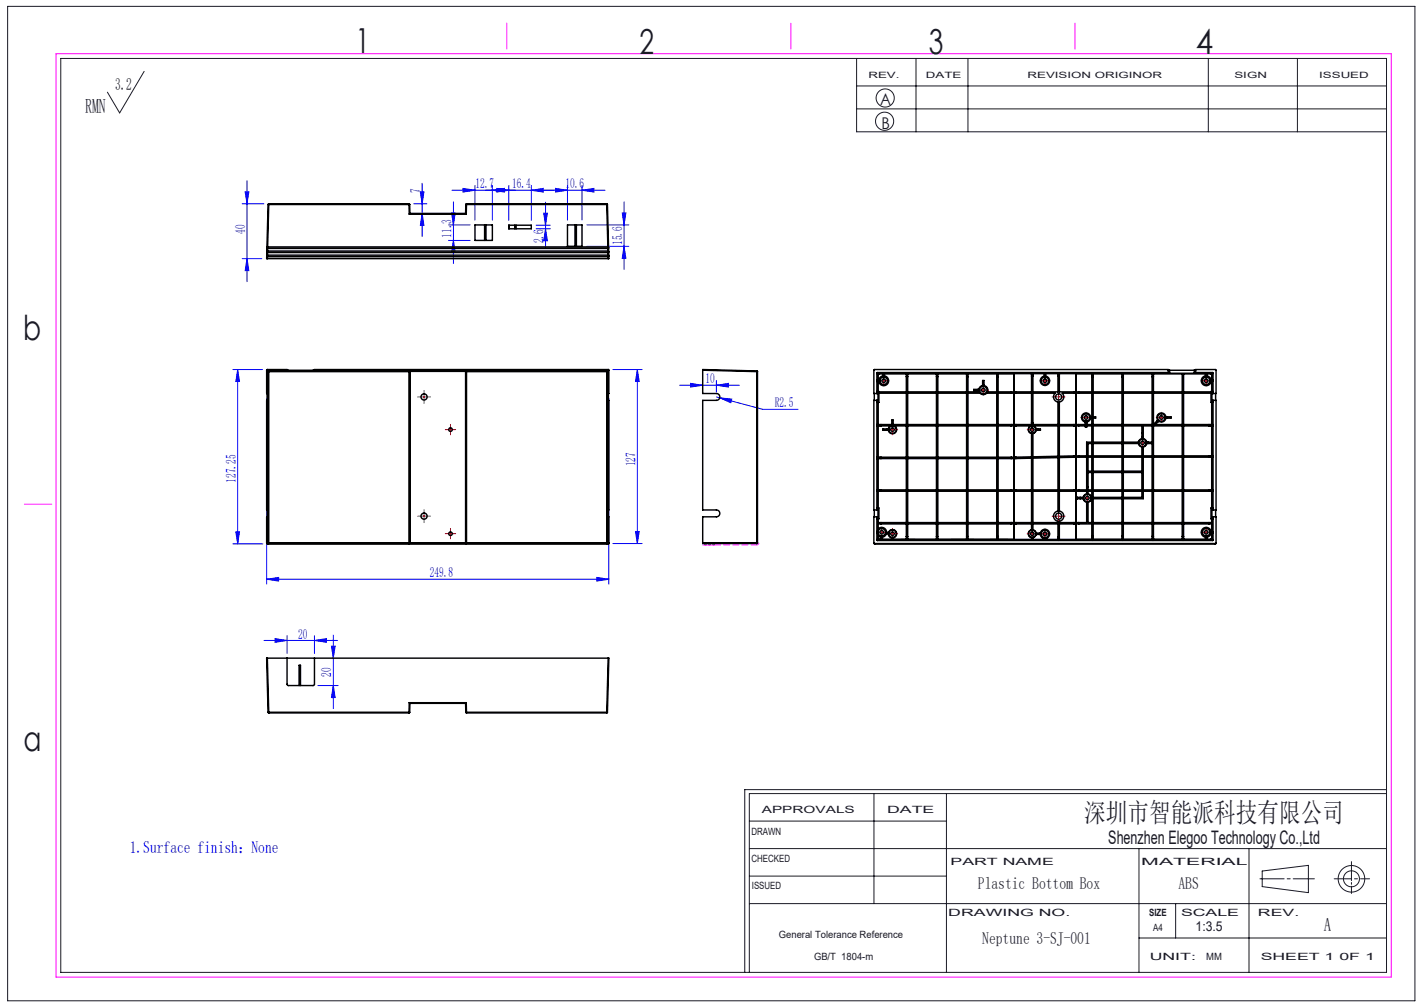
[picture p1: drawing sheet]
<svg xmlns="http://www.w3.org/2000/svg" width="297mm" height="210mm" viewBox="0 0 297 210" stroke-linecap="round" stroke-linejoin="round" font-family="sans-serif">
<g fill="none" stroke="#191924" stroke-width=".21">
<path d="M1.6 1.3h293.5v207.4h-293.5zM12.7 12.2h276.5v190.6h-276.5zM30.1 14.9l-5.1 8.6-2.6-4.3M178.7 12.2v15.3h110.5M178.7 17.9h110.5M191.1 12.2v15.3M201.9 12.2v15.3M252 12.2v15.3M270.6 12.2v15.3M178.7 22.7h110.5M156.3 177h132.9M156.3 171.2h41.1"/>
<path d="M182.3 165.5v22.9M197.4 165.5v37.3M237.6 177v25.8M260.5 177v25.8M281.9 179.7v4M289.2 165.5h-132.9v37.3M289.2 164.7h-133.9v38.1M156.3 188.4h132.9M156.3 182.7h41.1M237.6 195.6h51.6M245.2 188.4v7.2M262.8 183.3h5"/>
<path d="M263.3 181.6l9.6-1.1v5.7l-9.6-1.3zM268.5 183.3h.6M269.7 183.3h4.4M278.3 183.3h3.6M281.9 184v.4M281.9 184.8v1.5M282.5 183.3h.6M283.8 183.3h1.9"/>
<circle cx="184.5" cy="25.3" r="1.89"/>
<circle cx="184.6" cy="20.4" r="1.89"/>
<circle cx="281.9" cy="183.3" r="1.67"/>
<circle cx="281.9" cy="183.3" r="2.77"/>
</g>
<path d="M11.7 11.2h278.5v192.6h-278.5zM105.7 4.8v5.4M165 4.8v5.4M224.2 4.8v5.4M5.1 105.1h5.7" fill="none" stroke="#f0f" stroke-width=".21"/>
<path d="M157.8 113.6l.3-.1 .2-.3" fill="none" stroke="#f0f" stroke-width=".21" stroke-dasharray="1.3 .6" stroke-dashoffset=".3" stroke-linecap="butt"/>
<path d="M146.9 113.6h.5M147.7 113.6h.5M148.6 113.6h.5" fill="none" stroke="#f0f" stroke-width=".21" stroke-dasharray="1.3 .6" stroke-linecap="butt"/>
<g fill="none" stroke="#00f" stroke-width=".21">
<path d="M51.5 37.7v21M88 38.2v11.1M94.3 39.7h31.9M96.6 39.3l2.5 .4-2.5 .4zM99.1 38.7v7.2M102.7 39.7l2.5-.4v.8zM102.7 38.7v7.2M103.6 39.3l2.5 .4-2.5 .4zM106.1 38.7v7.3M110.8 39.7l2.5-.4v.8zM110.8 38.7v7.3M115.9 39.3l2.5 .4-2.5 .4z"/>
<path d="M118.4 38.7v7.2M121.4 39.7l2.5-.4v.8zM121.4 38.7v7.2M50.5 42.5h4.6M50.5 53.9h4.1M51.1 40h.8l-.4 2.5zM51.5 53.9l.4 2.5h-.8zM86.3 42.5h2.7M87.7 40h.7l-.4 2.5zM88 44.5l.4 2.5h-.7zM93.6 46.9h4.5M93.6 50.1h4.5"/>
<path d="M94.2 44.4h.8l-.4 2.5zM94.6 42.1v12.8M94.6 50.1l.4 2.5h-.8zM111.8 47.7h3M111.8 47h3M113.4 44.5h.8l-.4 2.5zM113.8 47.7l.4 2.5h-.8zM113.8 42.2v9.5M122.4 51.4h8.8M122.4 46.9h8.8M129.8 44.4h.7l-.3 2.5zM130.2 51.4l.3 2.5h-.7z"/>
<path d="M130.2 42.1v14.1M48.6 77.1h6.2M49.6 77.1l.4 2.5h-.8zM49.6 77.1v36.3M127.8 77.1h6.1M132.9 77.1l.4 2.5h-.8zM132.9 77.1v36.2M144.1 80l2.5 .3-2.5 .4zM149.4 79.3v2.5M55.6 83.1v38.7M127 83.1v38.7M141.8 80.3h12.4"/>
<path d="M149.4 80.3l2.5-.3v.7zM149.4 82.8l9.6 2.6h7.5M150.1 83l2.5 .2-.2 .8zM48.6 113.4h6.2M49.2 110.9h.8l-.4 2.5zM127.8 113.3h6.1M132.5 110.8h.8l-.4 2.5zM55.1 133.6h15.3M55.6 120.8l2.5-.4v.8zM55.6 120.8h71.4M57.4 133.2l2.5 .4-2.5 .3zM59.9 132.6v3.7"/>
<path d="M65.6 133.6l2.5-.4v.7zM65.6 132.6v3.7M69.1 134.8h.8l-.4 2.5zM69.5 132.4v15.4M124.5 120.4l2.5 .4-2.5 .4zM66.3 143h4.2M69.5 143l.4 2.5h-.8z"/>
</g>
<g fill="none" stroke="#f00" stroke-width=".21" stroke-dasharray="30.5 1.3 1.3 1.3">
<path d="M183.6 79.4h-.4M184.3 78.7v-.4M185 79.4h.4M217.2 79.4h-.3M217.9 78.7v-.4M218.7 79.4h.3M250.9 79.4h-.4M251.6 78.7v-.4M252.3 79.4h.4M87.7 82.8h-.6M88.4 82.1v-.7M88.4 83.5v.6"/>
<path d="M89.2 82.8h.6M93.2 89.6h-.3M94 88.9v-.4M94 90.3v.4M94.7 89.6h.3M184.3 80.1v.4M185.4 89.6h-.3M186.1 88.9v-.4M186.1 90.3v.4M186.9 89.6h.3M204.4 81.3h-.4M205.1 80.6v-.3"/>
<path d="M205.1 82.1v.3M205.8 81.3h.4M214.6 89.6h-.4M215.3 88.9v-.4M215.3 90.3v.4M216 89.6h.4M217.9 80.1v.4M220.1 82.8h-.7M220.8 82.1v-.7M220.8 83.5v.6M221.5 82.8h.7M225.8 87.1h-.4"/>
<path d="M226.5 86.3v-.3M226.5 87.8v.3M227.2 87.1h.4M237.6 92.3h-.4M238.3 91.6v-.3M238.3 93.1v.3M239 92.3h.4M241.5 87.1h-.4M242.2 86.3v-.3M242.2 87.8v.3M242.9 87.1h.4M251.6 80.1v.4"/>
<path d="M87.7 107.6h-.6M88.4 106.9v-.6M88.4 108.3v.7M89.2 107.6h.6M93.2 111.3h-.3M94 110.6v-.4M94 112v.4M94.7 111.3h.3M183.2 111h-.4M183.9 110.3v-.4M183.9 111.7v.4M184.6 111h.4"/>
<path d="M185.4 111.3h-.3M186.1 110.6v-.4M186.1 112v.4M186.9 111.3h.3M214.6 111.3h-.4M215.3 110.6v-.4M215.3 112v.4M216 111.3h.4M217.2 111.3h-.3M217.9 110.6v-.3M217.9 112.1v.3M218.7 111.3h.3"/>
<path d="M220.1 107.6h-.7M220.8 106.9v-.6M220.8 108.3v.7M221.5 107.6h.7M226.1 103.9h-.4M226.8 103.1v-.3M226.8 104.6v.3M227.5 103.9h.4M250.9 111h-.4M251.6 110.3v-.4M251.6 111.7v.4M252.3 111h.4"/>
</g>
<g fill="none" stroke="#f00" stroke-width=".21">
<path d="M183.6 79.4h1.4M184.3 78.7v1.4M217.2 79.4h1.5M217.9 78.7v1.4M250.9 79.4h1.4M251.6 78.7v1.4M87.7 82.8h1.5M88.4 82.1v1.4M93.2 89.6h1.5M94 88.9v1.4M185.4 89.6h1.5M186.1 88.9v1.4"/>
<path d="M204.4 81.3h1.4M205.1 80.6v1.5M214.6 89.6h1.4M215.3 88.9v1.4M220.1 82.8h1.4M220.8 82.1v1.4M225.8 87.1h1.4M226.5 86.3v1.5M237.6 92.3h1.4M238.3 91.6v1.5M241.5 87.1h1.4M242.2 86.3v1.5"/>
<path d="M87.7 107.6h1.5M88.4 106.9v1.4M93.2 111.3h1.5M94 110.6v1.4M183.2 111h1.4M183.9 110.3v1.4M185.4 111.3h1.5M186.1 110.6v1.4M214.6 111.3h1.4M215.3 110.6v1.4M217.2 111.3h1.5M217.9 110.6v1.5"/>
<path d="M220.1 107.6h1.4M220.8 106.9v1.4M226.1 103.9h1.4M226.8 103.1v1.5M250.9 111h1.4M251.6 110.3v1.4"/>
</g>
<path d="M157.8 113.6h-8.7" fill="none" stroke="#f0f" stroke-width=".21" stroke-dasharray="1.3 .6" stroke-dashoffset=".1"/>
<path d="M146.9 113.6h-.3M147.7 113.6h-.3M148.6 113.6h-.4" fill="none" stroke="#f0f" stroke-width=".21" stroke-dasharray="1.3 .6"/>
<g fill="#00f">
<path d="M121.4 39.7l2.5-.4v.8zM115.9 39.3l2.5 .4-2.5 .4z"/>
<path d="M55.6 120.8l2.5-.4v.8zM124.5 120.4l2.5 .4-2.5 .4zM150.1 83l2.3 1 .2-.8z"/>
<path d="M144.1 80l2.5 .3-2.5 .4zM149.4 80.3l2.5-.3v.7z"/>
<path d="M57.4 133.2l2.5 .4-2.5 .3zM65.6 133.6l2.5-.4v.7z"/>
<path d="M102.7 39.7l2.5-.4v.8zM96.6 39.3l2.5 .4-2.5 .4zM110.8 39.7l2.5-.4v.8zM103.6 39.3l2.5 .4-2.5 .4z"/>
<path d="M49.2 110.9h.8l-.4 2.5zM49.6 77.1l.4 2.5h-.8zM132.5 110.8h.8l-.4 2.5zM132.9 77.1l.4 2.5h-.8zM130.2 51.4l.3 2.5h-.7zM129.8 44.4h.7l-.3 2.5z"/>
<path d="M87.7 40h.7l-.4 2.5zM88 44.5l.4 2.5h-.7zM51.1 40h.8l-.4 2.5zM51.5 53.9l.4 2.5h-.8zM94.2 44.4h.8l-.4 2.5zM94.6 50.1l.4 2.5h-.8zM69.1 134.8h.8l-.4 2.5zM69.5 143l.4 2.5h-.8z"/>
<path d="M113.8 47.7l.4 2.5h-.8zM113.4 44.5h.8l-.4 2.5z"/>
</g>
<g fill="none" stroke="#000" stroke-width=".3">
<path d="M55.6 53.4l.2 .1M55.6 53.4v.5h.2M55.6 53.3v.1M55.6 52.6l.2 .1M55.6 52.6v.7M55.7 52.4l-.1 .2M55.7 51.7l.1 .1M55.7 51.7v.7M55.7 51.6v.1M55.8 53.9h71M55.8 53.5h71M55.8 53.5v.4"/>
<path d="M55.8 53.2v.3M55.8 53.2l-.2 .1M55.8 53.2h71M55.8 52.7h71M55.8 52.7v.5M55.8 52.3l-.1 .1M55.8 52.3v.4M55.8 52.3h71M55.8 51.8h.1M55.8 51.8v.5M55.8 51.8h71M55.8 51.5v.3"/>
<path d="M55.8 51.5l-.1 .1M55.8 51.5h71M55.9 42.6l.2 .1M55.9 42.6l-.2 9M56.1 42.5v.2M56.1 42.5l-.2 .1M56.1 42.7l-.3 8.8M56.1 42.5h29.2M56.1 42.7h29.2M85.3 42.5v.2M85.3 42.5l.1 .1M85.3 42.7l.1 2"/>
<path d="M85.4 44.7h11.8M85.4 42.6l-.1 .1M85.4 42.6l.1 1.9M85.5 44.5l-.1 .2M85.5 44.5h11.6M97.1 44.5l.1 .2M97.2 42.6l.1 .1M97.2 42.6l-.1 1.9M97.3 42.5v.2M97.3 42.5l-.1 .1M97.3 42.5h29.2M97.3 42.7h29.2"/>
<path d="M97.3 42.7l-.1 2M99.1 46.9h3.6v3.2h-3.6zM101.1 46.9v3.2M101.4 46.9v3.2M106.1 47h4.7v.7h-4.7zM106.2 47v.7M107.4 47v.7M107.6 47v.7M118.4 46.9h3v4.5h-3zM119.9 46.9v4.5M120.2 46.9v4.5M126.5 42.5v.2"/>
<path d="M126.5 42.5l.2 .1M126.5 42.7l.3 8.8M126.7 42.6l-.2 .1M126.7 42.6l.2 9M126.8 51.5v.3M126.8 51.5l.1 .1M126.8 51.8h.1M126.8 51.8v.5M126.8 52.3v.4M126.8 52.3l.1 .1M126.8 52.7v.5M126.8 53.2l.2 .1"/>
<path d="M126.8 53.2v.3M126.8 53.5v.4M126.9 51.6v.1M126.9 51.7l-.1 .1M126.9 51.7v.7M126.9 52.4v.2M126.9 52.6l-.1 .1M126.9 52.6l.1 .7M127 53.3v.1M127 53.4l-.2 .1M127 53.4v.5h-.2M55.6 77.2v36"/>
<path d="M55.6 77.2l.3 .3M55.8 77.1l-.2 .1M55.8 77.1h4.1v.1h.2h5.4l.1-.1h61.2M55.8 77.1l.3 .3M55.9 77.5h.2M55.9 77.5v35.7M56.1 77.4v.1M56.1 77.4l-.2 .1M56.1 77.5v35.7M56.1 77.5h29.2M56.1 77.4h29.2M85.3 77.5h.1"/>
<path d="M85.3 77.4v.1M85.3 77.4l.1 .1M85.3 77.5v35.7M85.4 77.3l.1 .1M85.4 77.3l-.1 .1M85.4 77.3h11.8M85.4 77.5v35.7M85.5 77.4v35.8l-.1 .1M85.5 77.5h-.1M85.5 77.4h11.6M97.1 77.4v35.8l.1 .1M97.1 77.5h.1"/>
<path d="M97.2 77.5h.1M97.2 77.5v35.7M97.2 77.3l-.1 .1M97.2 77.3l.1 .1M97.3 77.4l-.1 .1M97.3 77.4v.1M97.3 77.5h29.2M97.3 77.5v35.7M97.3 77.4h29.2M126.5 77.5h.2M126.5 77.4v.1M126.5 77.4l.2 .1"/>
<path d="M126.5 77.5v35.7M126.7 77.5v35.7M126.8 77.1l.2 .1M126.8 77.1l-.3 .3M127 77.2v36M127 77.2l-.3 .3M146.6 77.2v4.9h2.8a.71 .71 0 0 1 .7 .7 .71 .71 0 0 1-.7 .7h-2.8v22.8h2.8a.71 .71 0 0 1 .7 .8 .71 .71 0 0 1-.7 .7h-2.8v5.4M146.6 77.2v-.1l11.2 .3M146.6 77.2l11.2 .3M157.8 77.4v.1M157.8 77.5h.2M157.8 77.4l.2 .1"/>
<path d="M157.8 77.5v35.7M158 77.5v35.7M182.9 77.8v4.3M182.9 77.8l.3 .3M182.9 79.3h.6v.2h-.6zM183 77.7l-.1 .1M183 77.7h60.7M183 77.7l.3 .3M183.2 78.1v1.2M183.2 79.5v2.1M183.3 78l-.1 .1M183.3 78h.9"/>
<path d="M184.2 78.4a1.03 1.03 0 0 0-.9 .9M184.2 77.7h.3v.9h-.3zM184.5 78.4a1.03 1.03 0 0 1 .8 1.1 1.03 1.03 0 0 1-.9 .9 1.03 1.03 0 0 1-1.1-.9M184.5 78h4.5M189 78.5h.3M189 78.1h.3M189.3 78h6M195.3 78.5h.3M195.3 78.1h.3M195.6 78h6M201.6 78.5h.3M201.6 78.1h.3"/>
<path d="M201.9 78h6M204.9 79.3h.3v1.3h-.3zM207.9 78.5h.3M207.9 78.1h.3M208.2 78h3.3M211.5 78v3.7M211.5 77.9h3.6M211.5 77.9v.1M211.5 77.9v17.4M215.1 78.1h.3M215.1 78.4h.3M215.4 77.9h2.4"/>
<path d="M217.8 78.4a.98 .98 0 0 0-.7 1.5 .98 .98 0 0 0 1.7 0 .98 .98 0 0 0-.7-1.5M217.8 77.7h.3v.9h-.3zM218.1 77.9h2.6M220.7 78.1h.2M220.7 78.4h.2M220.9 77.9h3.5M224.4 77.9v.1M224.4 77.9v17.2M224.4 78h3.3M224.4 78v17.1M227.7 78.5h.3M227.7 78.1h.3"/>
<path d="M228 78h6M234 78.5h.3M234 78.1h.3M234.3 78h6M240.3 78.5h.3M240.3 78.1h.3M240.6 78h10.8M243.7 77.2h.2M243.9 77.8h-.2v-.7h-61.4v5h.8v.6v.8h-.8v22.8h.8v.7v.8h-.8v5.4l.1 .1M243.9 77.2h5.2M243.9 77.8h5.2M243.9 77.2v.6"/>
<path d="M246.6 78v3.7h-6v-4h-.3v4h-6v-4h-.3v4h-6v-4h-.3v4h-6.8v-4h-.2v4h-5.3v-4h-.3v4h-6.9v-4h-.3v4h-2M246.9 78v3.7h5.7M249.1 77.8h.3v-.7h4.1l.1 .1v4.9h-.8v.6v.8h.8v22.8h-.8v.6v.9h.8v5.4l-.1 .1M249.1 77.2v.6M249.4 77.2h-.3M249.4 77.7h3.5M251.4 78.4a1.03 1.03 0 0 0-.9 1.1 1.03 1.03 0 0 0 1 .9 1.03 1.03 0 0 0 1.1-.9M251.4 77.7h.3v.9h-.3zM251.7 78.4a1.03 1.03 0 0 1 .9 .9M251.7 78h.9M252.4 79.3h.6v.2h-.6zM252.6 78l.1 .1"/>
<path d="M252.7 78.1v1.2M252.7 79.5v2.1M252.9 77.7l.1 .1M252.9 77.7l-.3 .3M253 77.8v4.3M253 77.8l-.3 .3M182.3 82.1v1.4M182.9 83.5v22.8M183.1 81.6v.5M183.1 83.5v.4M183.2 83.9v4.6M183.2 88.8v6.5"/>
<path d="M183.2 95.6v6.6M183.3 88.5v.3M183.3 95.3v.3M183.3 81.7l-.4-.1v.5M183.3 82v1.9h-.4v-.4M183.7 88.5v.3M183.7 95.3v.3M184.1 89.4h1.3v.3h-1.3zM185 89.4v.3M185.7 88.8l-.4 .6M186 88.5h-3.1v.3l3.1-.1M186 87.6h.3v1.2h-.3z"/>
<path d="M186 88.4h.3M186.3 88.7l2.7 .1v6.5h-6.1v.3h6.1v6.6h-6.1v.2h6.1v6.6h-5.9v.3h5.9v3.2h.3v-3.2h6v3.2h.3v-3.2h6v3.2h.3v-3.2h6v3.2h.3v-3.2h6.9v1.2M186.6 88.8a.88 .88 0 0 1 .1 1.5 .88 .88 0 0 1-1.4-.6M189.3 95.6h6v6.6h-6zM189.3 88.8h6v6.5h-6zM189.3 82h6v6.5h-6zM195.6 95.6h6v6.6h-6zM195.6 88.8h6v6.5h-6zM195.6 82h6v6.5h-6zM201.9 95.6h6v6.6h-6zM201.9 88.8h6v6.5h-6zM203.1 81.2h1.2v.3h-1.2z"/>
<path d="M203.9 81.2v.3M204.1 81.5l.1 .2M204.4 82a.95 .95 0 0 0 1.4 0M204.4 82l-.2-.3h-2.3v-4h-.3v4h-6v-4h-.3v4h-6v-4h-.3v4h-5.7v.3h5.7v6.5h-2.7M204.4 82h-2.5v6.5h6v-6.5h-2.1M204.9 80.4a.95 .95 0 0 0-.8 .8M204.9 80.2h.3M205.2 80.4a.95 .95 0 0 1 .8 1.3M205.9 81.7l-.1 .3M210.9 81.7v.3M210.9 88.5v.3M210.9 95.3v.3"/>
<path d="M211.5 95.3v.3M211.5 82v6.5M211.5 88.8v6.5M211.5 95.6v6.6M211.5 95.6h3.6v6.6h-6.9v-6.6h3.3v16.9M211.5 81.7v.3M211.5 88.5v.3M211.9 95.3v.3M211.9 81.7v.3M211.9 88.5v.3M215 88.8a.82 .82 0 0 0-.5 .9 .82 .82 0 0 0 .6 .7M215.1 88.8h-6.9v6.5h3.3"/>
<path d="M215.1 88.8h.3M215.1 88.5h-6.9v-6.5h6.9v6.8M215.1 88.4h.3M215.1 88.2h.3M215.4 88.8h5.3v6.3l-5.3 .2v-4.9h-.3v4.9h-3.6M215.4 88.5h5.3v-4.7a1.07 1.07 0 0 1-.9-.7 1.07 1.07 0 0 1 .3-1.1h-4.7v6.8M215.4 95.5l5.3-.1v6.8h-5.3zM215.6 88.8l.3 .3 .2 .3M216.1 89.4v.3M216.1 89.4h.9v.3h-.9M216.1 89.7l-.2 .5-.5 .2M216.4 89.4v.3"/>
<path d="M224 95.1v.3M224 81.7v.3M224 88.5v.3M224.4 95.3v8.4h1.6v.3h-1.6v8.5M224.4 95.1v.2M224.4 95.3v8.4M224.4 95.3h2.2v7.8h.3v-4.6h.8v3.7h-.8M224.4 95.3l-3.5 .1v6.8h5.7M225 81.7v.3M225 88.5v.3M225 95.1v.2M226.4 87.9h.3v1.2h-.3z"/>
<path d="M226.4 88.8h-5.5v6.3h3.5M226.4 88.2h.3M226.7 88.8h1v3.4h-1.1v2.9h-2.2M226.9 95.3h.8v2.9h-.8zM226.9 92.5h.8v2.6h-.8zM227.3 86.9h1.2v.3h-1.2zM227.5 87.2a.95 .95 0 0 1-.8 .8M227.5 86.9a.95 .95 0 0 0-1-.8 .95 .95 0 0 0-.9 .9 .95 .95 0 0 0 .8 1M227.7 86.9v.3M227.7 86.9v-4.9h-6.2a1.07 1.07 0 0 1 .3 1.1 1.07 1.07 0 0 1-.9 .7v4.7h5.5M227.7 87.2v1.3h-1M228 98.5h6v3.7h-6z"/>
<path d="M228 95.3h6v2.9h-6zM228 86.9v-4.9h6v6.5h-6v-1.3M228 88.8h6v3.4h-6zM228 92.5h6v2.6h-6zM234.3 98.5h3.9v3.7h-3.9zM234.3 95.3h3.9v2.9h-3.9zM234.3 82h6v6.5h-6zM237.4 92.5a.88 .88 0 0 0 .8 .7M237.5 92.2v.3M237.5 92.2h-3.2v-3.4h3.9v2.8h.2v-2.8h1.9v6.3h-1.9v-1.9h-.2v1.9h-3.9v-2.6h3.2M238.2 91.5a.88 .88 0 0 0-.8 .7M238.2 91.2h.2"/>
<path d="M238.2 90.3h.2M238.4 91.5a.88 .88 0 0 1 .8 .7M238.4 95.3h1.9v6.9h-1.9zM239.2 92.5a.88 .88 0 0 1-.8 .7M239.4 92.2v.3M240.3 92.2h-1.2v.3h1.2M240.6 95.3h6v6.9h-6zM240.6 88.8h6v6.3h-6zM240.6 88.5l1-1 .2 .2-1 1zM240.7 88.5h-.1v-6.5h6v6.5h-5.6M241.2 87.9l.2 .2M243 86.9h1.2v.3h-1.2z"/>
<path d="M243.2 87.2a.95 .95 0 0 1-1.5 .6M243.2 86.9a.95 .95 0 0 0-1.3-.7 .95 .95 0 0 0-.4 1.4M243.4 86.9v.3M252.1 88.5v.3M252.1 95.1v.2M252.6 82h-5.7v6.5h6.1v.3h-6.1v6.3h6.1v.2h-6.1v6.9h6.1v.2h-6.1v6.6h5.8M252.6 88.5v.3M252.6 95.1v.2M252.7 83.9v4.6M252.7 88.8v6.3M252.7 95.3v6.9M252.8 81.6v.5"/>
<path d="M252.8 83.5v.4M253 82.1v-.5h-.4v2.3h.4v-.4M253 83.5v22.8M253.6 82.1v1.4M55.6 113.2h.3M55.6 113.2h.1M55.6 113.2l.2 .2M55.7 113.2v.1M55.7 113.2l.1 .2M55.7 113.2h.1M55.7 113.2l.1 .1M55.8 113.3v.1"/>
<path d="M55.8 113.3h71M55.9 113.2h.2M55.9 113.2l.2 .1v-.1M56.1 113.2h29.2M85.3 113.2h.1M85.3 113.2v.1l.1-.1M85.4 113.2h11.8M97.2 113.2h.1M97.2 113.2l.1 .1v-.1M97.3 113.2h29.2M126.5 113.2h.2M126.5 113.2v.1l.2-.1"/>
<path d="M126.7 113.2h.3M126.9 113.2l-.1 .1M126.9 113.2h.1M126.9 113.2v.1M126.9 113.2l-.1 .2h-71M127 113.2h.1M146.6 113.2v.1h.4M146.6 113.2h.5M147 113.3h.3M147.1 113.2h.1M147.1 113.2l-.1 .1M147.2 113.2l.1 .1"/>
<path d="M147.2 113.2h.7M147.3 113.3h.5M147.8 113.3h.3M147.9 113.2h.2M147.9 113.2l-.1 .1M148.1 113.2v.1M148.1 113.2h.7M148.1 113.3h.6M148.7 113.3h.3M148.8 113.2h.1M148.8 113.2l-.1 .1M148.9 113.2l.1 .1"/>
<path d="M148.9 113.2h8.9M149 113.3h8.8M157.8 113.2v.1M157.8 113.2h.2M158 113.2l-.2 .1M182.3 113.3l.1 .1M182.3 106.3v1.5M182.4 113.3h71.1M182.4 113.3v.1M182.4 113.4h71.1M182.9 112.6l.1 .1M182.9 107.8v4.8"/>
<path d="M182.9 106.3v-.4h.4v2.3h-.4v-.4M182.9 110.9h.2v.2h-.2zM183 111.1l.2 .6M183 112.7h69.9M183.1 105.9v.4M183.1 107.8v.4M183.2 110.3l-.2 .6M183.2 112.3l.1 .1M183.2 111.7l.5 .3M183.2 110.3a1.03 1.03 0 0 1 1.1-.2 1.03 1.03 0 0 1 .6 .9M183.2 102.4v3.5M183.2 108.2v.8"/>
<path d="M183.2 109.3v1M183.2 111.7v.6M183.2 112.3l-.3 .3M183.3 102.2v.2M183.3 112.4l-.3 .3M183.3 112.4h.4M183.7 109v.3M183.7 111.8h.3v.9h-.3zM183.7 102.2v.2M184 112.4h2M184.8 111l.6 .1-.1 .2h-.5zM184.9 111.3a1.03 1.03 0 0 1-.9 .7"/>
<path d="M185.3 111.3a.88 .88 0 0 0 .7 .9M185.3 111.1a.88 .88 0 0 1 1.5-.4 .88 .88 0 0 1-.5 1.5M186 112.1h.3v.4h-.3zM186.3 112.4h2.7M187.9 112.5h3v.2h-3zM189 111.9h.3M189.3 112.4h6M189.3 102.4h6v6.6h-6zM195.3 111.9h.3M195.6 112.4h6M195.6 102.4h6v6.6h-6zM198.4 112.5l4.7 .1z"/>
<path d="M201.6 111.9h.3M201.9 112.4h6M201.9 102.4h6v6.6h-6zM206.5 112.5l3.7 .1zM207.9 111.9h.3M208.2 112.4h3.3M208.2 102.4h6.9v6.6h-6.9zM210.9 102.2v.2M210.9 109v.3M211.5 112.4v.1M211.5 102.4v6.6M211.5 109.3v3.1"/>
<path d="M211.5 112.5h3.6M211.5 102.2v.2M211.5 109v.3M211.9 102.2v.2M211.9 109v.3M215.1 110.5a.82 .82 0 0 0-.6 .8 .82 .82 0 0 0 .6 .8M215.1 110.5h.3M215.1 112.1h.3M215.1 112.1v.4h.3v-.4M215.4 110.5l.5 .2 .2 .5M215.4 102.4h5.3v4.2a1.07 1.07 0 0 0-1 1 1.07 1.07 0 0 0 1 1.1v.3h-5.3zM215.4 112.5h2.4"/>
<path d="M216.1 111.2h.9v.2h-.9M216.1 111.2v.2M216.1 111.4l-.2 .5-.5 .2M217 111.4a.98 .98 0 0 0 .8 .9M217 111.2a.98 .98 0 0 1 1.6-.5 .98 .98 0 0 1-.5 1.6M217.8 112.1h.3v.6h-.3zM218.1 112.5h2.6M220.7 112.3h.2M220.7 112h.2M220.9 112.5h3.5M224 102.2v.2M224 109v.3"/>
<path d="M224.4 112.4h3.3M224.4 112.4v.1M224.4 104v8.4M224.7 103.7v.3M225 102.2v.2M225 109v.3M225.3 103.7v.3M225.9 104a.88 .88 0 0 0 .7 .7M226.6 103a.88 .88 0 0 0-.7 .7M226.6 104.7h.3M226.6 102.4h-5.7v4.2a1.07 1.07 0 0 1 1 1 1.07 1.07 0 0 1-1 1.1v.3h5.7v-4.3M226.6 102.3h.3"/>
<path d="M226.6 101.5h.3M226.9 103a.88 .88 0 0 1 .8 .7M226.9 102.4h.8l-.1 1.3M227.6 103.7v.3M227.6 104l.1 5h-.8v-4.3M227.7 104a.88 .88 0 0 1-.8 .7M227.7 112.3h.3M227.7 111.9h.3M228 112.4h6M228 102.4h6v1.3h-6zM228 104h6v5h-6zM234 112.3h.3"/>
<path d="M234 111.9h.3M234.3 112.4h6M234.3 102.4h3.9v1.3h-3.9zM234.3 104h4.1v-1.6h1.9v6.6h-6zM240.3 112.3h.3M240.3 111.9h.3M240.6 112.4h6M240.6 102.4h6v6.6h-6zM246.6 112.3h.3M246.6 111.9h.3M246.9 112.4h4.5M251.4 111.8h.3v.9h-.3z"/>
<path d="M251.7 112.4h.9M252.1 102.2v.2M252.2 109v.3M252.4 110.9h.6v.2h-.6zM252.6 112.4l.3 .3M252.6 110.9a1.03 1.03 0 0 0-1.1-.9 1.03 1.03 0 0 0-1 1 1.03 1.03 0 0 0 .9 1M252.6 111.1a1.03 1.03 0 0 1-.9 .9M252.6 102.2v.2M252.7 112.3l-.1 .1M252.7 112.3l.3 .3M252.7 102.4v3.5M252.7 108.2v2.7"/>
<path d="M252.7 111.1v1.2M252.7 109.3h-5.8v3.4h-.3v-3.4h-6v3.4h-.3v-3.4h-6v3.4h-.3v-3.4h-6v3.4h-.3v-3.4h-6.8v3.4h-.2v-3.4h-5.3v1.2M252.8 105.9v.4M252.8 107.8v.4M253 106.3v-.4h-.4v2.3h.4v-.4M253 112.6l-.1 .1M253 107.8v4.8M253.5 113.3v.1M253.6 106.3v1.5M253.6 113.3l-.1 .1M55.8 137.3h-.2l.3 11.2M55.8 137.3l.3 11.2"/>
<path d="M55.8 137.3h71M59.9 137.3v5.4l.3 .3 5.3-.1 .1-5.6M126.8 137.3h.2l-.3 11.2M126.8 137.3l-.3 11.2M55.9 148.5h.2M55.9 148.5l.2 .2M56.1 148.5v.2M56.1 148.5h29.2M56.1 148.7h29.2M62.4 143v-4.3h.3v4.3M85.3 148.5h.1M85.3 148.5v.2"/>
<path d="M85.4 146.5l.1 .2M85.4 146.5h11.8M85.4 146.5l-.1 2M85.4 148.5l-.1 .2M85.5 146.7h11.6M85.5 146.7l-.1 1.8M97.1 146.7l.1 1.8M97.2 148.5h.1M97.2 148.5l.1 .2M97.2 146.5l-.1 .2M97.2 146.5l.1 2M97.3 148.5v.2"/>
<path d="M97.3 148.5h29.2M97.3 148.7h29.2M126.5 148.5h.2M126.5 148.5v.2M126.7 148.5l-.2 .2"/>
<circle cx="184.3" cy="79.4" r=".79"/>
<circle cx="184.3" cy="79.4" r=".37"/>
<circle cx="217.9" cy="79.4" r=".79"/>
<circle cx="217.9" cy="79.4" r=".37"/>
<circle cx="251.6" cy="79.4" r=".79"/>
<circle cx="251.6" cy="79.4" r=".37"/>
<circle cx="88.4" cy="82.8" r=".64"/>
<circle cx="94" cy="89.6" r=".37"/>
<circle cx="186.1" cy="89.6" r=".79"/>
<circle cx="186.1" cy="89.6" r=".37"/>
<circle cx="205.1" cy="81.3" r=".37"/>
<circle cx="205.1" cy="81.3" r=".79"/>
<circle cx="215.3" cy="89.6" r=".79"/>
<circle cx="215.3" cy="89.6" r=".37"/>
<circle cx="220.8" cy="82.8" r=".64"/>
<circle cx="226.5" cy="87.1" r=".79"/>
<circle cx="226.5" cy="87.1" r=".37"/>
<circle cx="238.3" cy="92.3" r=".37"/>
<circle cx="238.3" cy="92.3" r=".79"/>
<circle cx="242.2" cy="87.1" r=".37"/>
<circle cx="242.2" cy="87.1" r=".79"/>
<circle cx="88.4" cy="107.6" r=".64"/>
<circle cx="94" cy="111.3" r=".37"/>
<circle cx="183.9" cy="111" r=".79"/>
<circle cx="183.9" cy="111" r=".37"/>
<circle cx="186.1" cy="111.3" r=".79"/>
<circle cx="186.1" cy="111.3" r=".37"/>
<circle cx="215.3" cy="111.3" r=".79"/>
<circle cx="215.3" cy="111.3" r=".37"/>
<circle cx="217.9" cy="111.3" r=".79"/>
<circle cx="217.9" cy="111.3" r=".37"/>
<circle cx="220.8" cy="107.6" r=".64"/>
<circle cx="226.8" cy="103.9" r=".37"/>
<circle cx="226.8" cy="103.9" r=".79"/>
<circle cx="251.6" cy="111" r=".79"/>
<circle cx="251.6" cy="111" r=".37"/>
</g>
<g font-size="7.2" fill="#191924">
<text x="74.1" y="11">1</text>
<text x="133.4" y="11.2">2</text>
<text x="193.7" y="11.3">3</text>
<text x="249.4" y="11.3">4</text>
<text x="4.8" y="70.9">b</text>
<text x="4.9" y="156.5">a</text>
</g>
<text font-size="5.6" fill="#191924" x="226.2" y="171.5">深圳市智能派科技有限公司</text>
<text font-size="4.2" fill="#191924" x="17.8" y="23.5">RMN</text>
<g font-size="3.9" fill="#191924">
<text x="231.2" y="176">Shenzhen Elegoo Technology Co.,Ltd</text>
<text x="276.1" y="194.2">A</text>
</g>
<g font-size="3.5" fill="#191924">
<text x="24" y="18.7">3.2</text>
<text x="204" y="185.4">Plastic Bottom Box</text>
<text x="245.8" y="185.4">ABS</text>
<text x="204.9" y="196.8">Neptune 3-SJ-001</text>
</g>
<text font-size="3.5" fill="#00f" x="27.1" y="177.9">1.Surface finish：None</text>
<g font-size="3.4" fill="#191924">
<text x="183.6" y="22">A</text>
<text x="183.8" y="27">B</text>
</g>
<g font-size="2.9" fill="#00f">
<text x="87.6" y="40.2" transform="rotate(-90 87.6 40.2)">7</text>
<text x="99.1" y="39.3">12.7</text>
<text x="106.9" y="39.3">16.4</text>
<text x="117.9" y="39.3">10.6</text>
<text x="51.1" y="48.8" transform="rotate(-90 51.1 48.8)">40</text>
<text x="94.2" y="49.5" transform="rotate(-90 94.2 49.5)">11.3</text>
<text x="113.4" y="50.8" transform="rotate(-90 113.4 50.8)">2.6</text>
<text x="129.7" y="51.1" transform="rotate(-90 129.7 51.1)">15.6</text>
<text x="147.1" y="79.9">10</text>
<text x="161.6" y="84.9">R2.5</text>
<text x="49.2" y="100.7" transform="rotate(-90 49.2 100.7)">127.25</text>
<text x="132.5" y="97.2" transform="rotate(-90 132.5 97.2)">127</text>
<text x="89.7" y="120.4">249.8</text>
<text x="62.2" y="133.2">20</text>
<text x="69.1" y="141.2" transform="rotate(-90 69.1 141.2)">20</text>
</g>
<text font-size="2.8" fill="#191924" x="249.4" y="194.2">1:3.5</text>
<g font-size="2.1" fill="#191924">
<text x="158.9" y="169.5">APPROVALS</text>
<text x="185" y="169.5">DATE</text>
<text x="156.7" y="174.2">DRAWN</text>
<text x="156.7" y="179.7">CHECKED</text>
<text x="156.8" y="185.4">ISSUED</text>
<text x="198.2" y="180.4">PART NAME</text>
<text x="238" y="180.4">MATERIAL</text>
<text x="197.8" y="191">DRAWING NO.</text>
<text x="239.7" y="191">SIZE</text>
<text x="246.3" y="191">SCALE</text>
<text x="262.4" y="191">REV.</text>
<text x="162.4" y="195.6">General Tolerance Reference</text>
<text x="240.5" y="194.1">A4</text>
<text x="169.8" y="200.2">GB/T 1804-m</text>
<text x="239.8" y="200.2">UNIT:</text>
<text x="251.6" y="200.2">MM</text>
<text x="262.9" y="200.2">SHEET 1 0F 1</text>
</g>
<g font-size="1.8" fill="#191924">
<text x="181.1" y="16.3">REV.</text>
<text x="193.1" y="16.3">DATE</text>
<text x="214.3" y="16.3">REVISION ORIGINOR</text>
<text x="257.5" y="16.3">SIGN</text>
<text x="275.1" y="16.3">ISSUED</text>
</g>
</svg>
